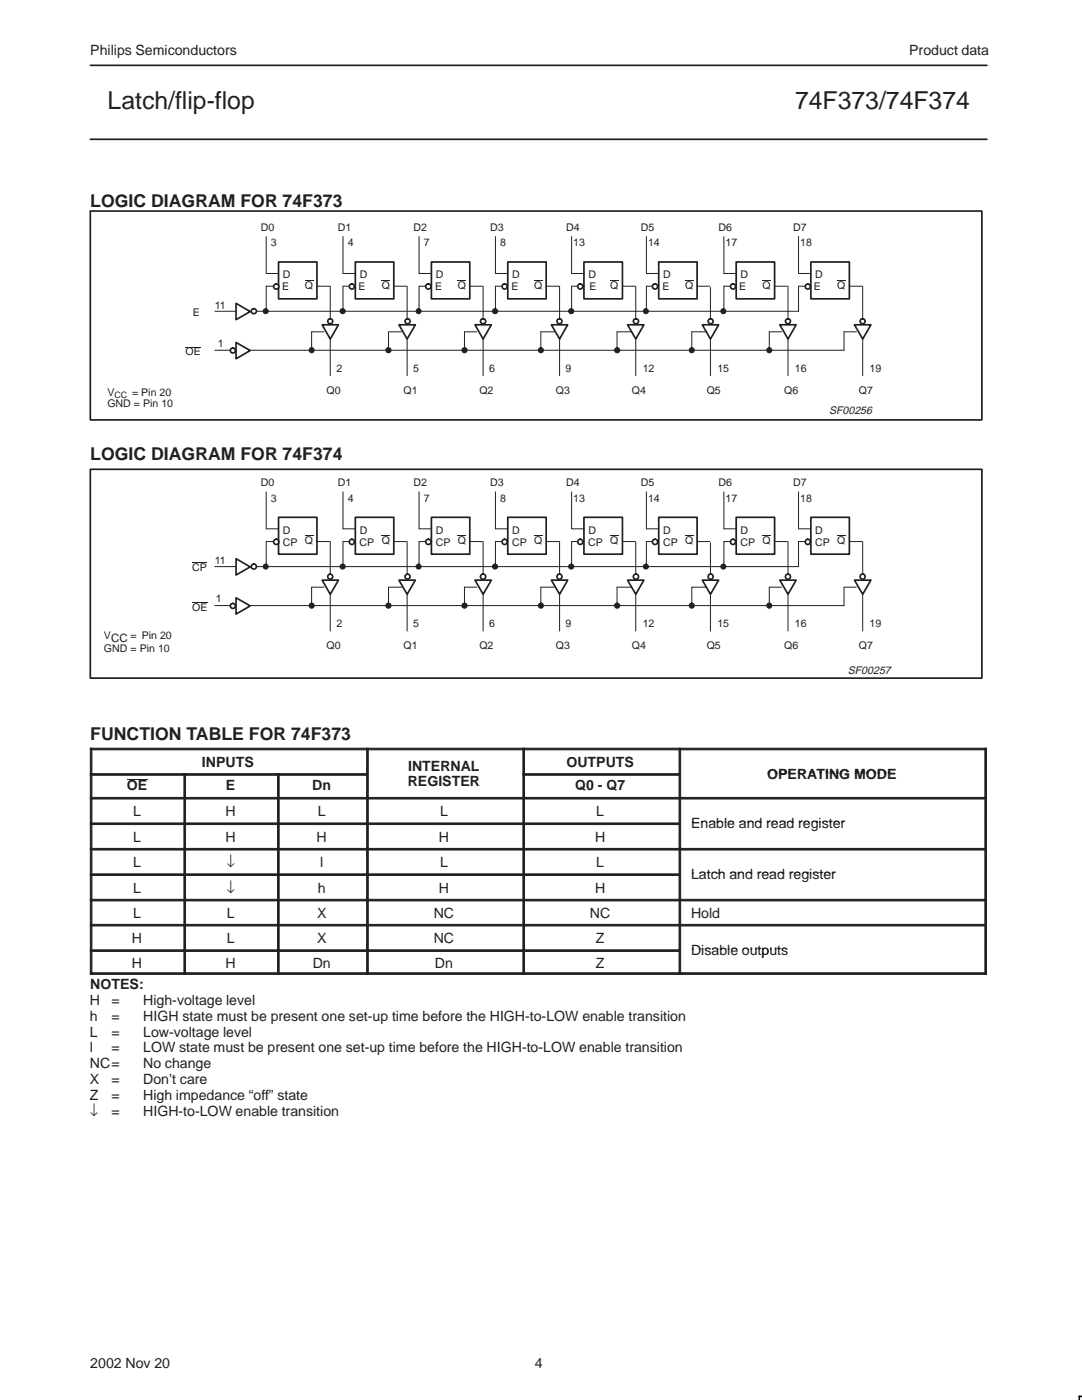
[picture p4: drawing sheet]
<svg xmlns="http://www.w3.org/2000/svg" width="216mm" height="279mm" viewBox="0 0 216 279" stroke-linecap="round" stroke-linejoin="round" font-family="sans-serif">
<path d="M18 13h178.9M18 27.8h178.9M18 42.1h177.9v41.7h-177.9z" fill="none" stroke="#231f20" stroke-width=".34"/>
<path d="M42.9 69.9h125.5M42.9 62.1h116.4" fill="none" stroke="#231f20" stroke-width=".2"/>
<path d="M47.1 68.3l2.8 1.7-2.8 1.6z" fill="#fff"/>
<path d="M47.1 68.3l2.8 1.7-2.8 1.6z" fill="none" stroke="#231f20" stroke-width=".34"/>
<circle cx="46.5" cy="70" r=".5" fill="#fff"/>
<g fill="none" stroke="#231f20" stroke-width=".34">
<path d="M55.6 52.3h7.6v7.3h-7.6z"/>
<circle cx="46.5" cy="70" r=".5"/>
</g>
<path d="M53.1 47.2v7.4h2.5" fill="none" stroke="#231f20" stroke-width=".2"/>
<path d="M47.1 60.5l2.8 1.7-2.8 1.6z" fill="#fff"/>
<path d="M47.1 60.5l2.8 1.7-2.8 1.6z" fill="none" stroke="#231f20" stroke-width=".34"/>
<path d="M60.8 55.9l1.7 .1z" fill-rule="evenodd" fill="#231f20"/>
<path d="M55.6 57.1h-2.5v5M63.3 57.1h2.5M65.9 57.1v17.9" fill="none" stroke="#231f20" stroke-width=".2"/>
<circle cx="53" cy="62.1" r=".5" fill="#231f20" stroke="#231f20" stroke-width=".2"/>
<path d="M64.3 64.8h3.2l-1.6 2.9z" fill="#fff"/>
<path d="M70.9 52.3h7.7v7.3h-7.7zM64.3 64.8h3.2l-1.6 2.9z" fill="none" stroke="#231f20" stroke-width=".34"/>
<path d="M68.4 47.2v7.4h2.5M70.9 57.1h-2.5v5M78.7 57.1h2.4M81.2 57.1v17.9M64.6 66.2h-2.4v3.7" fill="none" stroke="#231f20" stroke-width=".2"/>
<g fill="#231f20" stroke="#231f20" stroke-width=".2">
<circle cx="62.2" cy="69.9" r=".51"/>
<circle cx="68.4" cy="62.1" r=".51"/>
</g>
<path d="M79.6 64.8h3.3l-1.7 2.9z" fill="#fff"/>
<path d="M79.6 64.8h3.3l-1.7 2.9z" fill="none" stroke="#231f20" stroke-width=".34"/>
<path d="M77.5 66.2v3.7M77.6 66.2h2.5" fill="none" stroke="#231f20" stroke-width=".2"/>
<circle cx="77.5" cy="69.9" r=".52" fill="#231f20" stroke="#231f20" stroke-width=".2"/>
<path d="M76.2 55.9l1.6 .1z" fill-rule="evenodd" fill="#231f20"/>
<path d="M83.6 47.2v7.4h2.5M86.1 57.1h-2.5v5M93.8 57.1h2.5M96.4 57.1v17.9" fill="none" stroke="#231f20" stroke-width=".2"/>
<path d="M86.1 52.3h7.6v7.3h-7.6z" fill="none" stroke="#231f20" stroke-width=".34"/>
<circle cx="83.5" cy="62.1" r=".5" fill="#231f20" stroke="#231f20" stroke-width=".2"/>
<path d="M94.8 64.8h3.2l-1.6 2.9z" fill="#fff"/>
<path d="M94.8 64.8h3.2l-1.6 2.9z" fill="none" stroke="#231f20" stroke-width=".34"/>
<path d="M95.1 66.2h-2.4v3.7" fill="none" stroke="#231f20" stroke-width=".2"/>
<circle cx="92.7" cy="69.9" r=".52" fill="#231f20" stroke="#231f20" stroke-width=".2"/>
<path d="M91.3 55.9l1.7 .1z" fill-rule="evenodd" fill="#231f20"/>
<path d="M98.9 47.2v7.4h2.4M101.3 57.1h-2.4v5M109.1 57.1h2.4M111.7 57.1v17.9" fill="none" stroke="#231f20" stroke-width=".2"/>
<path d="M101.3 52.3h7.7v7.3h-7.7z" fill="none" stroke="#231f20" stroke-width=".34"/>
<circle cx="98.8" cy="62.1" r=".51" fill="#231f20" stroke="#231f20" stroke-width=".2"/>
<path d="M110 64.8h3.3l-1.6 2.9z" fill="#fff"/>
<path d="M110 64.8h3.3l-1.6 2.9z" fill="none" stroke="#231f20" stroke-width=".34"/>
<path d="M110.6 66.2h-2.7v3.7" fill="none" stroke="#231f20" stroke-width=".2"/>
<circle cx="107.9" cy="69.9" r=".51" fill="#231f20" stroke="#231f20" stroke-width=".2"/>
<path d="M106.6 55.9l1.6 .1z" fill-rule="evenodd" fill="#231f20"/>
<path d="M114.1 47.2v7.4h2.4M116.5 57.1h-2.4v5M124.3 57.1h2.4M126.9 57.1v17.9" fill="none" stroke="#231f20" stroke-width=".2"/>
<path d="M116.5 52.3h7.7v7.3h-7.7z" fill="none" stroke="#231f20" stroke-width=".34"/>
<circle cx="114" cy="62.1" r=".51" fill="#231f20" stroke="#231f20" stroke-width=".2"/>
<path d="M125.2 64.8h3.3l-1.6 2.9z" fill="#fff"/>
<path d="M125.2 64.8h3.3l-1.6 2.9z" fill="none" stroke="#231f20" stroke-width=".34"/>
<path d="M126.1 66.2h-3v3.7" fill="none" stroke="#231f20" stroke-width=".2"/>
<circle cx="123.1" cy="69.9" r=".52" fill="#231f20" stroke="#231f20" stroke-width=".2"/>
<path d="M121.8 55.9l1.6 .1z" fill-rule="evenodd" fill="#231f20"/>
<path d="M129 47.2v7.4h2.4M131.4 57.1h-2.4v5M139.2 57.1h2.4M141.8 57.4v17.6" fill="none" stroke="#231f20" stroke-width=".2"/>
<path d="M131.4 52.3h7.7v7.3h-7.7z" fill="none" stroke="#231f20" stroke-width=".34"/>
<circle cx="128.9" cy="62.1" r=".5" fill="#231f20" stroke="#231f20" stroke-width=".2"/>
<path d="M140.1 64.8h3.3l-1.6 2.9z" fill="#fff"/>
<path d="M140.1 64.8h3.3l-1.6 2.9z" fill="none" stroke="#231f20" stroke-width=".34"/>
<path d="M141 66.2h-3v3.7" fill="none" stroke="#231f20" stroke-width=".2"/>
<circle cx="138" cy="69.9" r=".51" fill="#231f20" stroke="#231f20" stroke-width=".2"/>
<path d="M136.7 55.9l1.6 .1z" fill-rule="evenodd" fill="#231f20"/>
<path d="M144.4 47.2v7.4h2.5M146.9 57.1h-2.5v5M154.6 57.1h2.5M157.2 57.1v17.9" fill="none" stroke="#231f20" stroke-width=".2"/>
<path d="M146.9 52.3h7.7v7.3h-7.7z" fill="none" stroke="#231f20" stroke-width=".34"/>
<circle cx="144.3" cy="62.1" r=".5" fill="#231f20" stroke="#231f20" stroke-width=".2"/>
<path d="M155.6 64.8h3.3l-1.7 2.9z" fill="#fff"/>
<path d="M155.6 64.8h3.3l-1.7 2.9z" fill="none" stroke="#231f20" stroke-width=".34"/>
<path d="M156 66.2h-2.5v3.7" fill="none" stroke="#231f20" stroke-width=".2"/>
<circle cx="153.5" cy="69.9" r=".51" fill="#231f20" stroke="#231f20" stroke-width=".2"/>
<path d="M152.2 55.9l1.6 .1z" fill-rule="evenodd" fill="#231f20"/>
<path d="M159.3 47.2v7.4h2.5M161.8 57.1h-2.5v5M169.6 57.1h2.4M172.1 57.1v17.9" fill="none" stroke="#231f20" stroke-width=".2"/>
<path d="M161.8 52.3h7.7v7.3h-7.7z" fill="none" stroke="#231f20" stroke-width=".34"/>
<path d="M170.5 64.8h3.3l-1.7 2.9z" fill="#fff"/>
<path d="M170.5 64.8h3.3l-1.7 2.9z" fill="none" stroke="#231f20" stroke-width=".34"/>
<path d="M170.9 66.2h-2.5v3.7" fill="none" stroke="#231f20" stroke-width=".2"/>
<path d="M167.1 55.9l1.6 .1z" fill-rule="evenodd" fill="#231f20"/>
<circle cx="81.3" cy="64.1" r=".5" fill="#fff"/>
<circle cx="81.3" cy="64.1" r=".5" fill="none" stroke="#231f20" stroke-width=".34"/>
<circle cx="50.7" cy="62.1" r=".51" fill="#fff"/>
<circle cx="50.7" cy="62.1" r=".51" fill="none" stroke="#231f20" stroke-width=".34"/>
<circle cx="65.9" cy="64.1" r=".5" fill="#fff"/>
<circle cx="65.9" cy="64.1" r=".5" fill="none" stroke="#231f20" stroke-width=".34"/>
<circle cx="111.6" cy="64.1" r=".5" fill="#fff"/>
<circle cx="111.6" cy="64.1" r=".5" fill="none" stroke="#231f20" stroke-width=".34"/>
<circle cx="96.4" cy="64.1" r=".51" fill="#fff"/>
<circle cx="96.4" cy="64.1" r=".51" fill="none" stroke="#231f20" stroke-width=".34"/>
<circle cx="141.8" cy="64.1" r=".5" fill="#fff"/>
<circle cx="141.8" cy="64.1" r=".5" fill="none" stroke="#231f20" stroke-width=".34"/>
<circle cx="126.9" cy="64.1" r=".51" fill="#fff"/>
<circle cx="126.9" cy="64.1" r=".51" fill="none" stroke="#231f20" stroke-width=".34"/>
<circle cx="172.1" cy="64.1" r=".5" fill="#fff"/>
<circle cx="172.1" cy="64.1" r=".5" fill="none" stroke="#231f20" stroke-width=".34"/>
<circle cx="157.2" cy="64.1" r=".5" fill="#fff"/>
<circle cx="157.2" cy="64.1" r=".5" fill="none" stroke="#231f20" stroke-width=".34"/>
<circle cx="55.1" cy="57.2" r=".51" fill="#fff"/>
<circle cx="55.1" cy="57.2" r=".51" fill="none" stroke="#231f20" stroke-width=".34"/>
<circle cx="70.2" cy="57.2" r=".51" fill="#fff"/>
<circle cx="70.2" cy="57.2" r=".51" fill="none" stroke="#231f20" stroke-width=".34"/>
<circle cx="85.5" cy="57.2" r=".52" fill="#fff"/>
<circle cx="85.5" cy="57.2" r=".52" fill="none" stroke="#231f20" stroke-width=".34"/>
<circle cx="100.7" cy="57.2" r=".51" fill="#fff"/>
<circle cx="100.7" cy="57.2" r=".51" fill="none" stroke="#231f20" stroke-width=".34"/>
<circle cx="115.8" cy="57.2" r=".51" fill="#fff"/>
<circle cx="115.8" cy="57.2" r=".51" fill="none" stroke="#231f20" stroke-width=".34"/>
<circle cx="130.7" cy="57.2" r=".52" fill="#fff"/>
<circle cx="130.7" cy="57.2" r=".52" fill="none" stroke="#231f20" stroke-width=".34"/>
<circle cx="146.3" cy="57.2" r=".51" fill="#fff"/>
<circle cx="146.3" cy="57.2" r=".51" fill="none" stroke="#231f20" stroke-width=".34"/>
<circle cx="161.2" cy="57.2" r=".5" fill="#fff"/>
<g fill="none" stroke="#231f20" stroke-width=".34">
<path d="M18 93.7h177.9v41.6h-177.9z"/>
<circle cx="161.2" cy="57.2" r=".5"/>
</g>
<path d="M37 69.3h3.1M42.9 113.1h116.4M42.9 120.9h125.5" fill="none" stroke="#231f20" stroke-width=".2"/>
<path d="M47.1 119.3l2.8 1.6-2.8 1.7z" fill="#fff"/>
<path d="M47.1 119.3l2.8 1.6-2.8 1.7z" fill="none" stroke="#231f20" stroke-width=".34"/>
<circle cx="46.5" cy="120.9" r=".5" fill="#fff"/>
<g fill="none" stroke="#231f20" stroke-width=".34">
<path d="M55.6 103.2h7.6v7.4h-7.6z"/>
<circle cx="46.5" cy="120.9" r=".5"/>
</g>
<path d="M53.1 98.2v7.3h2.5" fill="none" stroke="#231f20" stroke-width=".2"/>
<path d="M47.1 111.5l2.8 1.6-2.8 1.7z" fill="#fff"/>
<path d="M47.1 111.5l2.8 1.6-2.8 1.7z" fill="none" stroke="#231f20" stroke-width=".34"/>
<path d="M60.8 106.9h1.7z" fill-rule="evenodd" fill="#231f20"/>
<path d="M55.6 108.1h-2.5v5M63.3 108.1h2.5M65.9 108.1v17.8" fill="none" stroke="#231f20" stroke-width=".2"/>
<circle cx="53" cy="113.1" r=".5" fill="#231f20" stroke="#231f20" stroke-width=".2"/>
<path d="M64.3 115.8h3.2l-1.6 2.8z" fill="#fff"/>
<path d="M64.3 115.8h3.2l-1.6 2.8zM70.9 103.2h7.7v7.4h-7.7z" fill="none" stroke="#231f20" stroke-width=".34"/>
<path d="M68.4 98.2v7.3h2.5M64.6 117.2h-2.4v3.7M70.9 108.1h-2.5v5M78.7 108.1h2.4M81.2 108.1v17.8" fill="none" stroke="#231f20" stroke-width=".2"/>
<g fill="#231f20" stroke="#231f20" stroke-width=".2">
<circle cx="62.2" cy="120.9" r=".51"/>
<circle cx="68.4" cy="113.1" r=".51"/>
</g>
<path d="M79.6 115.8h3.3l-1.7 2.8z" fill="#fff"/>
<path d="M79.6 115.8h3.3l-1.7 2.8z" fill="none" stroke="#231f20" stroke-width=".34"/>
<path d="M77.5 117.2v3.7M77.6 117.2h2.5" fill="none" stroke="#231f20" stroke-width=".2"/>
<circle cx="77.5" cy="120.9" r=".52" fill="#231f20" stroke="#231f20" stroke-width=".2"/>
<path d="M76.2 106.9h1.6z" fill-rule="evenodd" fill="#231f20"/>
<path d="M83.6 98.2v7.3h2.5M86.1 108.1h-2.5v5M93.8 108.1h2.5M96.4 108.1v17.8" fill="none" stroke="#231f20" stroke-width=".2"/>
<path d="M86.1 103.2h7.6v7.4h-7.6z" fill="none" stroke="#231f20" stroke-width=".34"/>
<circle cx="83.5" cy="113.1" r=".5" fill="#231f20" stroke="#231f20" stroke-width=".2"/>
<path d="M94.8 115.8h3.2l-1.6 2.8z" fill="#fff"/>
<path d="M94.8 115.8h3.2l-1.6 2.8z" fill="none" stroke="#231f20" stroke-width=".34"/>
<path d="M95.1 117.2h-2.4v3.7" fill="none" stroke="#231f20" stroke-width=".2"/>
<circle cx="92.7" cy="120.9" r=".52" fill="#231f20" stroke="#231f20" stroke-width=".2"/>
<path d="M91.3 106.9h1.7z" fill-rule="evenodd" fill="#231f20"/>
<path d="M98.9 98.2v7.3h2.4M101.3 108.1h-2.4v5M109.1 108.1h2.4M111.7 108.1v17.8" fill="none" stroke="#231f20" stroke-width=".2"/>
<path d="M101.3 103.2h7.7v7.4h-7.7z" fill="none" stroke="#231f20" stroke-width=".34"/>
<circle cx="98.8" cy="113.1" r=".51" fill="#231f20" stroke="#231f20" stroke-width=".2"/>
<path d="M110 115.8h3.3l-1.6 2.8z" fill="#fff"/>
<path d="M110 115.8h3.3l-1.6 2.8z" fill="none" stroke="#231f20" stroke-width=".34"/>
<path d="M110.6 117.2h-2.7v3.7" fill="none" stroke="#231f20" stroke-width=".2"/>
<circle cx="107.9" cy="120.8" r=".51" fill="#231f20" stroke="#231f20" stroke-width=".2"/>
<path d="M106.6 106.9h1.6z" fill-rule="evenodd" fill="#231f20"/>
<path d="M114.1 98.2v7.3h2.4M116.5 108.1h-2.4v5M124.3 108.1h2.4M126.9 108.1v17.8" fill="none" stroke="#231f20" stroke-width=".2"/>
<path d="M116.5 103.2h7.7v7.4h-7.7z" fill="none" stroke="#231f20" stroke-width=".34"/>
<circle cx="114" cy="113.1" r=".51" fill="#231f20" stroke="#231f20" stroke-width=".2"/>
<path d="M125.2 115.8h3.3l-1.6 2.8z" fill="#fff"/>
<path d="M125.2 115.8h3.3l-1.6 2.8z" fill="none" stroke="#231f20" stroke-width=".34"/>
<path d="M126.1 117.2h-3v3.7" fill="none" stroke="#231f20" stroke-width=".2"/>
<circle cx="123.1" cy="120.9" r=".52" fill="#231f20" stroke="#231f20" stroke-width=".2"/>
<path d="M121.8 106.9h1.6z" fill-rule="evenodd" fill="#231f20"/>
<path d="M129 98.2v7.3h2.4M131.4 108.1h-2.4v5M139.2 108.1h2.4M141.8 108.3v17.6" fill="none" stroke="#231f20" stroke-width=".2"/>
<path d="M131.4 103.2h7.7v7.4h-7.7z" fill="none" stroke="#231f20" stroke-width=".34"/>
<circle cx="128.9" cy="113.1" r=".5" fill="#231f20" stroke="#231f20" stroke-width=".2"/>
<path d="M140.1 115.8h3.3l-1.6 2.8z" fill="#fff"/>
<path d="M140.1 115.8h3.3l-1.6 2.8z" fill="none" stroke="#231f20" stroke-width=".34"/>
<path d="M141 117.2h-3v3.7" fill="none" stroke="#231f20" stroke-width=".2"/>
<circle cx="138" cy="120.9" r=".51" fill="#231f20" stroke="#231f20" stroke-width=".2"/>
<path d="M136.7 106.9h1.6z" fill-rule="evenodd" fill="#231f20"/>
<path d="M144.4 98.2v7.3h2.5M146.9 108.1h-2.5v5M154.6 108.1h2.5M157.2 108.1v17.8" fill="none" stroke="#231f20" stroke-width=".2"/>
<path d="M146.9 103.2h7.7v7.4h-7.7z" fill="none" stroke="#231f20" stroke-width=".34"/>
<circle cx="144.3" cy="113.1" r=".5" fill="#231f20" stroke="#231f20" stroke-width=".2"/>
<path d="M155.6 115.8h3.3l-1.7 2.8z" fill="#fff"/>
<path d="M155.6 115.8h3.3l-1.7 2.8z" fill="none" stroke="#231f20" stroke-width=".34"/>
<path d="M156 117.2h-2.5v3.7" fill="none" stroke="#231f20" stroke-width=".2"/>
<circle cx="153.5" cy="120.8" r=".51" fill="#231f20" stroke="#231f20" stroke-width=".2"/>
<path d="M152.2 106.9h1.6z" fill-rule="evenodd" fill="#231f20"/>
<path d="M159.3 98.2v7.3h2.5M161.8 108.1h-2.5v5M169.6 108.1h2.4M172.1 108.1v17.8" fill="none" stroke="#231f20" stroke-width=".2"/>
<path d="M161.8 103.2h7.7v7.4h-7.7z" fill="none" stroke="#231f20" stroke-width=".34"/>
<path d="M170.5 115.8h3.3l-1.7 2.8z" fill="#fff"/>
<path d="M170.5 115.8h3.3l-1.7 2.8z" fill="none" stroke="#231f20" stroke-width=".34"/>
<path d="M170.9 117.2h-2.5v3.7" fill="none" stroke="#231f20" stroke-width=".2"/>
<path d="M167.1 106.9h1.6z" fill-rule="evenodd" fill="#231f20"/>
<path d="M38.4 120.3h3" fill="none" stroke="#231f20" stroke-width=".2"/>
<circle cx="81.3" cy="115.1" r=".5" fill="#fff"/>
<circle cx="81.3" cy="115.1" r=".5" fill="none" stroke="#231f20" stroke-width=".34"/>
<circle cx="50.7" cy="113.1" r=".51" fill="#fff"/>
<circle cx="50.7" cy="113.1" r=".51" fill="none" stroke="#231f20" stroke-width=".34"/>
<circle cx="65.9" cy="115.1" r=".5" fill="#fff"/>
<circle cx="65.9" cy="115.1" r=".5" fill="none" stroke="#231f20" stroke-width=".34"/>
<circle cx="111.6" cy="115.1" r=".51" fill="#fff"/>
<circle cx="111.6" cy="115.1" r=".51" fill="none" stroke="#231f20" stroke-width=".34"/>
<circle cx="96.4" cy="115.1" r=".52" fill="#fff"/>
<circle cx="96.4" cy="115.1" r=".52" fill="none" stroke="#231f20" stroke-width=".34"/>
<circle cx="141.8" cy="115.1" r=".51" fill="#fff"/>
<circle cx="141.8" cy="115.1" r=".51" fill="none" stroke="#231f20" stroke-width=".34"/>
<circle cx="126.9" cy="115.1" r=".52" fill="#fff"/>
<circle cx="126.9" cy="115.1" r=".52" fill="none" stroke="#231f20" stroke-width=".34"/>
<circle cx="172.1" cy="115.1" r=".51" fill="#fff"/>
<circle cx="172.1" cy="115.1" r=".51" fill="none" stroke="#231f20" stroke-width=".34"/>
<circle cx="157.2" cy="115.1" r=".51" fill="#fff"/>
<circle cx="157.2" cy="115.1" r=".51" fill="none" stroke="#231f20" stroke-width=".34"/>
<circle cx="55.1" cy="108.1" r=".52" fill="#fff"/>
<circle cx="55.1" cy="108.1" r=".52" fill="none" stroke="#231f20" stroke-width=".34"/>
<circle cx="70.2" cy="108.1" r=".51" fill="#fff"/>
<circle cx="70.2" cy="108.1" r=".51" fill="none" stroke="#231f20" stroke-width=".34"/>
<circle cx="85.5" cy="108.1" r=".52" fill="#fff"/>
<circle cx="85.5" cy="108.1" r=".52" fill="none" stroke="#231f20" stroke-width=".34"/>
<circle cx="100.7" cy="108.1" r=".51" fill="#fff"/>
<circle cx="100.7" cy="108.1" r=".51" fill="none" stroke="#231f20" stroke-width=".34"/>
<circle cx="115.8" cy="108.1" r=".51" fill="#fff"/>
<circle cx="115.8" cy="108.1" r=".51" fill="none" stroke="#231f20" stroke-width=".34"/>
<circle cx="130.7" cy="108.1" r=".52" fill="#fff"/>
<circle cx="130.7" cy="108.1" r=".52" fill="none" stroke="#231f20" stroke-width=".34"/>
<circle cx="146.3" cy="108.1" r=".51" fill="#fff"/>
<circle cx="146.3" cy="108.1" r=".51" fill="none" stroke="#231f20" stroke-width=".34"/>
<circle cx="161.2" cy="108.1" r=".51" fill="#fff"/>
<circle cx="161.2" cy="108.1" r=".51" fill="none" stroke="#231f20" stroke-width=".34"/>
<path d="M38.4 112.2h2.9M25.3 155.5h4.1" fill="none" stroke="#231f20" stroke-width=".2"/>
<g fill="#231f20" stroke="#231f20" stroke-width=".2">
<path d="M18 149.3h.3v5.1h-.3z" fill-rule="evenodd"/>
<path d="M18 149.3h55.1v.3h-55.1z" fill-rule="evenodd"/>
<path d="M73.2 149.3h.3v5.1h-.3z" fill-rule="evenodd"/>
<path d="M73.2 149.3h31.1v.3h-31.1z" fill-rule="evenodd"/>
<path d="M104.3 149.3h.4v5.1h-.4z" fill-rule="evenodd"/>
<path d="M104.3 149.3h31.2v.3h-31.2z" fill-rule="evenodd"/>
<path d="M135.5 149.3h.3v5.1h-.3z" fill-rule="evenodd"/>
<path d="M196.5 149.3h.3v5.1h-.3z" fill-rule="evenodd"/>
<path d="M135.5 149.3h61.3v.3h-61.3z" fill-rule="evenodd"/>
<path d="M18 154.4h.3v4.7h-.3z" fill-rule="evenodd"/>
<path d="M18 154.4h18.7v.3h-18.7z" fill-rule="evenodd"/>
<path d="M36.7 154.4h.3v4.7h-.3z" fill-rule="evenodd"/>
<path d="M36.7 154.4h18.7v.3h-18.7z" fill-rule="evenodd"/>
<path d="M55.4 154.4h.3v4.7h-.3z" fill-rule="evenodd"/>
<path d="M55.4 154.4h17.7v.3h-17.7z" fill-rule="evenodd"/>
<path d="M73.2 154.4h.3v4.7h-.3z" fill-rule="evenodd"/>
<path d="M104.3 154.4h.4v4.7h-.4z" fill-rule="evenodd"/>
<path d="M104.3 154.4h31.2v.3h-31.2z" fill-rule="evenodd"/>
<path d="M135.5 154.4h.3v4.7h-.3z" fill-rule="evenodd"/>
<path d="M196.5 154.4h.3v4.7h-.3z" fill-rule="evenodd"/>
<path d="M18 159.1h.3v5.1h-.3z" fill-rule="evenodd"/>
<path d="M18 159.1h18.7v.4h-18.7z" fill-rule="evenodd"/>
<path d="M36.7 159.1h.3v5.1h-.3z" fill-rule="evenodd"/>
<path d="M36.7 159.1h18.7v.4h-18.7z" fill-rule="evenodd"/>
<path d="M55.4 159.1h.3v5.1h-.3z" fill-rule="evenodd"/>
<path d="M55.4 159.1h17.7v.4h-17.7z" fill-rule="evenodd"/>
<path d="M73.2 159.1h.3v5.1h-.3z" fill-rule="evenodd"/>
<path d="M73.2 159.1h31.1v.4h-31.1z" fill-rule="evenodd"/>
<path d="M104.3 159.1h.4v5.1h-.4z" fill-rule="evenodd"/>
<path d="M104.3 159.1h31.2v.4h-31.2z" fill-rule="evenodd"/>
<path d="M135.5 159.1h.3v5.1h-.3z" fill-rule="evenodd"/>
<path d="M196.5 159.1h.3v5.1h-.3z" fill-rule="evenodd"/>
<path d="M135.5 159.1h61.3v.4h-61.3z" fill-rule="evenodd"/>
<path d="M18 164.2h.3v5.1h-.3z" fill-rule="evenodd"/>
<path d="M18 164.2h18.7v.4h-18.7z" fill-rule="evenodd"/>
<path d="M36.7 164.2h.3v5.1h-.3z" fill-rule="evenodd"/>
<path d="M36.7 164.2h18.7v.4h-18.7z" fill-rule="evenodd"/>
<path d="M55.4 164.2h.3v5.1h-.3z" fill-rule="evenodd"/>
<path d="M55.4 164.2h17.7v.4h-17.7z" fill-rule="evenodd"/>
<path d="M73.2 164.2h.3v5.1h-.3z" fill-rule="evenodd"/>
<path d="M73.2 164.2h31.1v.4h-31.1z" fill-rule="evenodd"/>
<path d="M104.3 164.2h.4v5.1h-.4z" fill-rule="evenodd"/>
<path d="M104.3 164.2h31.2v.4h-31.2z" fill-rule="evenodd"/>
<path d="M135.5 164.2h.3v5.1h-.3z" fill-rule="evenodd"/>
<path d="M196.5 164.2h.3v5.1h-.3z" fill-rule="evenodd"/>
<path d="M18 169.3h.3v5.1h-.3z" fill-rule="evenodd"/>
<path d="M18 169.3h18.7v.3h-18.7z" fill-rule="evenodd"/>
<path d="M36.7 169.3h.3v5.1h-.3z" fill-rule="evenodd"/>
<path d="M36.7 169.3h18.7v.3h-18.7z" fill-rule="evenodd"/>
<path d="M55.4 169.3h.3v5.1h-.3z" fill-rule="evenodd"/>
<path d="M55.4 169.3h17.7v.3h-17.7z" fill-rule="evenodd"/>
<path d="M73.2 169.3h.3v5.1h-.3z" fill-rule="evenodd"/>
<path d="M73.2 169.3h31.1v.3h-31.1z" fill-rule="evenodd"/>
<path d="M104.3 169.3h.4v5.1h-.4z" fill-rule="evenodd"/>
<path d="M104.3 169.3h31.2v.3h-31.2z" fill-rule="evenodd"/>
<path d="M135.5 169.3h.3v5.1h-.3z" fill-rule="evenodd"/>
<path d="M196.5 169.3h.3v5.1h-.3z" fill-rule="evenodd"/>
<path d="M135.5 169.3h61.3v.3h-61.3z" fill-rule="evenodd"/>
<path d="M18 174.4h.3v5.1h-.3z" fill-rule="evenodd"/>
<path d="M18 174.4h18.7v.3h-18.7z" fill-rule="evenodd"/>
<path d="M36.7 174.4h.3v5.1h-.3z" fill-rule="evenodd"/>
<path d="M36.7 174.4h18.7v.3h-18.7z" fill-rule="evenodd"/>
<path d="M55.4 174.4h.3v5.1h-.3z" fill-rule="evenodd"/>
<path d="M55.4 174.4h17.7v.3h-17.7z" fill-rule="evenodd"/>
<path d="M73.2 174.4h.3v5.1h-.3z" fill-rule="evenodd"/>
<path d="M73.2 174.4h31.1v.3h-31.1z" fill-rule="evenodd"/>
<path d="M104.3 174.4h.4v5.1h-.4z" fill-rule="evenodd"/>
<path d="M104.3 174.4h31.2v.3h-31.2z" fill-rule="evenodd"/>
<path d="M135.5 174.4h.3v5.1h-.3z" fill-rule="evenodd"/>
<path d="M196.5 174.4h.3v5.1h-.3z" fill-rule="evenodd"/>
<path d="M18 179.5h.3v5h-.3z" fill-rule="evenodd"/>
<path d="M18 179.5h18.7v.3h-18.7z" fill-rule="evenodd"/>
<path d="M36.7 179.5h.3v5h-.3z" fill-rule="evenodd"/>
<path d="M36.7 179.5h18.7v.3h-18.7z" fill-rule="evenodd"/>
<path d="M55.4 179.5h.3v5h-.3z" fill-rule="evenodd"/>
<path d="M55.4 179.5h17.7v.3h-17.7z" fill-rule="evenodd"/>
<path d="M73.2 179.5h.3v5h-.3z" fill-rule="evenodd"/>
<path d="M73.2 179.5h31.1v.3h-31.1z" fill-rule="evenodd"/>
<path d="M104.3 179.5h.4v5h-.4z" fill-rule="evenodd"/>
<path d="M104.3 179.5h31.2v.3h-31.2z" fill-rule="evenodd"/>
<path d="M135.5 179.5h.3v5h-.3z" fill-rule="evenodd"/>
<path d="M196.5 179.5h.3v5h-.3z" fill-rule="evenodd"/>
<path d="M135.5 179.5h61.3v.3h-61.3z" fill-rule="evenodd"/>
<path d="M18 184.5h.3v5h-.3z" fill-rule="evenodd"/>
<path d="M18 184.5h18.7v.3h-18.7z" fill-rule="evenodd"/>
<path d="M36.7 184.5h.3v5h-.3z" fill-rule="evenodd"/>
<path d="M36.7 184.5h18.7v.3h-18.7z" fill-rule="evenodd"/>
<path d="M55.4 184.5h.3v5h-.3z" fill-rule="evenodd"/>
<path d="M55.4 184.5h17.7v.3h-17.7z" fill-rule="evenodd"/>
<path d="M73.2 184.5h.3v5h-.3z" fill-rule="evenodd"/>
<path d="M73.2 184.5h31.1v.3h-31.1z" fill-rule="evenodd"/>
<path d="M104.3 184.5h.4v5h-.4z" fill-rule="evenodd"/>
<path d="M104.3 184.5h31.2v.3h-31.2z" fill-rule="evenodd"/>
<path d="M135.5 184.5h.3v5h-.3z" fill-rule="evenodd"/>
<path d="M196.5 184.5h.3v5h-.3z" fill-rule="evenodd"/>
<path d="M135.5 184.5h61.3v.3h-61.3z" fill-rule="evenodd"/>
<path d="M18 189.6h.3v4.9h-.3z" fill-rule="evenodd"/>
<path d="M18 189.6h18.7v.3h-18.7z" fill-rule="evenodd"/>
<path d="M18 194.1h18.7v.4h-18.7z" fill-rule="evenodd"/>
<path d="M36.7 189.6h.3v4.9h-.3z" fill-rule="evenodd"/>
<path d="M36.7 189.6h18.7v.3h-18.7z" fill-rule="evenodd"/>
<path d="M36.7 194.1h18.7v.4h-18.7z" fill-rule="evenodd"/>
<path d="M55.4 189.6h.3v4.9h-.3z" fill-rule="evenodd"/>
<path d="M55.4 189.6h17.7v.3h-17.7z" fill-rule="evenodd"/>
<path d="M55.4 194.1h17.7v.4h-17.7z" fill-rule="evenodd"/>
<path d="M73.2 189.6h.3v4.9h-.3z" fill-rule="evenodd"/>
<path d="M73.2 189.6h31.1v.3h-31.1z" fill-rule="evenodd"/>
<path d="M73.2 194.1h31.1v.4h-31.1z" fill-rule="evenodd"/>
<path d="M104.3 189.6h.4v4.9h-.4z" fill-rule="evenodd"/>
<path d="M104.3 189.6h31.2v.3h-31.2z" fill-rule="evenodd"/>
<path d="M104.3 194.1h31.2v.4h-31.2z" fill-rule="evenodd"/>
<path d="M135.5 189.6h.3v4.9h-.3z" fill-rule="evenodd"/>
<path d="M196.5 189.6h.3v4.9h-.3z" fill-rule="evenodd"/>
<path d="M135.5 194.1h61.3v.4h-61.3z" fill-rule="evenodd"/>
</g>
<path d="M215.9 278.7h-.5v.7" fill="none" stroke="#000" stroke-width=".32"/>
<g font-size="4.9" fill="#231f20">
<text x="21.5" y="21.8">Latch/flip-flop</text>
<text x="158.7" y="21.8">74F373/74F374</text>
</g>
<g font-size="3.5" fill="#231f20">
<text x="18" y="41.2">LOGIC DIAGRAM FOR 74F373</text>
<text x="18" y="91.9">LOGIC DIAGRAM FOR 74F374</text>
<text x="18" y="147.7">FUNCTION TABLE FOR 74F373</text>
</g>
<g font-size="2.8" fill="#231f20">
<text x="18" y="10.9">Philips Semiconductors</text>
<text x="181.4" y="10.9">Product data</text>
<text x="40.3" y="153.1">INPUTS</text>
<text x="81.4" y="153.8">INTERNAL</text>
<text x="113" y="153.1">OUTPUTS</text>
<text x="153.1" y="155.5">OPERATING MODE</text>
<text x="25.3" y="157.7">OE</text>
<text x="45.1" y="157.7">E</text>
<text x="62.3" y="157.7">Dn</text>
<text x="81.4" y="156.9">REGISTER</text>
<text x="114.7" y="157.7">Q0 - Q7</text>
<text x="26.6" y="162.9">L</text>
<text x="26.6" y="168">L</text>
<text x="45" y="162.9">H</text>
<text x="45" y="168">H</text>
<text x="63.2" y="168">H</text>
<text x="63.4" y="162.9">L</text>
<text x="87.6" y="168">H</text>
<text x="87.8" y="162.9">L</text>
<text x="118.7" y="168">H</text>
<text x="119" y="162.9">L</text>
<text x="137.9" y="165.3">Enable and read register</text>
<text x="26.6" y="173">L</text>
<text x="45.2" y="173">↓</text>
<text x="63.9" y="173">l</text>
<text x="87.8" y="173">L</text>
<text x="119" y="173">L</text>
<text x="26.6" y="178.1">L</text>
<text x="45.2" y="178.1">↓</text>
<text x="63.4" y="178.1">h</text>
<text x="87.6" y="178.1">H</text>
<text x="118.7" y="178.1">H</text>
<text x="137.9" y="175.5">Latch and read register</text>
<text x="26.6" y="183.2">L</text>
<text x="45.2" y="183.2">L</text>
<text x="63.3" y="183.2">X</text>
<text x="86.5" y="183.2">NC</text>
<text x="117.7" y="183.2">NC</text>
<text x="137.9" y="183.2">Hold</text>
<text x="26.3" y="188.2">H</text>
<text x="45.2" y="188.2">L</text>
<text x="63.3" y="188.2">X</text>
<text x="86.5" y="188.2">NC</text>
<text x="118.9" y="188.2">Z</text>
<text x="137.9" y="190.7">Disable outputs</text>
<text x="18" y="197.4">NOTES:</text>
<text x="26.3" y="193.3">H</text>
<text x="45" y="193.3">H</text>
<text x="62.4" y="193.3">Dn</text>
<text x="86.8" y="193.3">Dn</text>
<text x="118.9" y="193.3">Z</text>
<text x="17.9" y="200.6">H</text>
<text x="17.9" y="203.7">h</text>
<text x="22.3" y="200.6">=</text>
<text x="22.3" y="203.7">=</text>
<text x="28.6" y="200.6">High-voltage level</text>
<text x="28.6" y="203.7">HIGH state must be present one set-up time before the HIGH-to-LOW enable transition</text>
<text x="17.9" y="206.9">L</text>
<text x="22.3" y="206.9">=</text>
<text x="28.6" y="206.9">Low-voltage level</text>
<text x="17.9" y="210">l</text>
<text x="17.9" y="213.2">NC=</text>
<text x="22.3" y="210">=</text>
<text x="28.6" y="210">LOW state must be present one set-up time before the HIGH-to-LOW enable transition</text>
<text x="28.6" y="213.2">No change</text>
<text x="17.9" y="216.3">X</text>
<text x="17.9" y="219.5">Z</text>
<text x="22.3" y="216.3">=</text>
<text x="22.3" y="219.5">=</text>
<text x="28.6" y="216.3">Don’t care</text>
<text x="28.6" y="219.5">High impedance “off” state</text>
<text x="17.9" y="222.6">↓</text>
<text x="22.3" y="222.6">=</text>
<text x="28.6" y="222.6">HIGH-to-LOW enable transition</text>
<text x="18" y="273">2002 Nov 20</text>
<text x="106.7" y="273">4</text>
</g>
<text font-size="2.3" fill="#231f20" x="22.2" y="128.1">CC</text>
<g font-size="2.2" fill="#231f20">
<text x="165.4" y="82.7">SF00256</text>
<text x="169.2" y="134.6">SF00257</text>
</g>
<g font-size="2.1" fill="#231f20">
<text x="52" y="46.1">D0</text>
<text x="67.4" y="46.1">D1</text>
<text x="82.5" y="46.1">D2</text>
<text x="97.8" y="46.1">D3</text>
<text x="113" y="46.1">D4</text>
<text x="127.9" y="46.1">D5</text>
<text x="143.4" y="46.1">D6</text>
<text x="158.3" y="46.1">D7</text>
<text x="54.1" y="49.1">3</text>
<text x="69.4" y="49.1">4</text>
<text x="84.6" y="49.1">7</text>
<text x="99.8" y="49.1">8</text>
<text x="114.4" y="49.1">13</text>
<text x="129.3" y="49.1">14</text>
<text x="144.8" y="49.1">17</text>
<text x="159.7" y="49.1">18</text>
<text x="56.3" y="58">E</text>
<text x="56.4" y="55.6">D</text>
<text x="60.8" y="57.6">Q</text>
<text x="71.6" y="58">E</text>
<text x="71.8" y="55.6">D</text>
<text x="76.2" y="57.6">Q</text>
<text x="86.8" y="58">E</text>
<text x="86.9" y="55.6">D</text>
<text x="91.3" y="57.6">Q</text>
<text x="102.1" y="58">E</text>
<text x="102.2" y="55.6">D</text>
<text x="106.6" y="57.6">Q</text>
<text x="117.4" y="55.6">D</text>
<text x="117.6" y="58">E</text>
<text x="121.8" y="57.6">Q</text>
<text x="132.2" y="58">E</text>
<text x="132.3" y="55.6">D</text>
<text x="136.7" y="57.6">Q</text>
<text x="147.5" y="58">E</text>
<text x="147.8" y="55.6">D</text>
<text x="152.2" y="57.6">Q</text>
<text x="162.4" y="58">E</text>
<text x="162.7" y="55.6">D</text>
<text x="167.1" y="57.6">Q</text>
<text x="38.5" y="63">E</text>
<text x="42.9" y="61.7">11</text>
<text x="37" y="70.9">OE</text>
<text x="43.4" y="69.2">1</text>
<text x="67.1" y="74.2">2</text>
<text x="82.4" y="74.2">5</text>
<text x="97.6" y="74.2">6</text>
<text x="112.9" y="74.2">9</text>
<text x="128.2" y="74.2">12</text>
<text x="143.1" y="74.2">15</text>
<text x="158.6" y="74.2">16</text>
<text x="173.5" y="74.2">19</text>
<text x="21.4" y="81.3">GND = Pin 10</text>
<text x="21.4" y="79">V</text>
<text x="26.4" y="79">= Pin 20</text>
<text x="65.2" y="78.6">Q0</text>
<text x="80.5" y="78.6">Q1</text>
<text x="95.7" y="78.6">Q2</text>
<text x="110.9" y="78.6">Q3</text>
<text x="126.1" y="78.6">Q4</text>
<text x="141" y="78.6">Q5</text>
<text x="156.5" y="78.6">Q6</text>
<text x="171.4" y="78.6">Q7</text>
<text x="52" y="97">D0</text>
<text x="54.1" y="100.1">3</text>
<text x="67.4" y="97">D1</text>
<text x="69.4" y="100.1">4</text>
<text x="82.5" y="97">D2</text>
<text x="84.6" y="100.1">7</text>
<text x="97.8" y="97">D3</text>
<text x="99.8" y="100.1">8</text>
<text x="113" y="97">D4</text>
<text x="114.4" y="100.1">13</text>
<text x="127.9" y="97">D5</text>
<text x="129.3" y="100.1">14</text>
<text x="143.4" y="97">D6</text>
<text x="144.8" y="100.1">17</text>
<text x="158.3" y="97">D7</text>
<text x="159.7" y="100.1">18</text>
<text x="56.4" y="106.5">D</text>
<text x="71.8" y="106.5">D</text>
<text x="86.9" y="106.5">D</text>
<text x="102.2" y="106.5">D</text>
<text x="117.4" y="106.5">D</text>
<text x="132.3" y="106.5">D</text>
<text x="147.8" y="106.5">D</text>
<text x="162.7" y="106.5">D</text>
<text x="38.4" y="113.9">CP</text>
<text x="42.9" y="112.6">11</text>
<text x="56.4" y="108.9">CP Q</text>
<text x="71.8" y="108.9">CP Q</text>
<text x="86.9" y="108.9">CP Q</text>
<text x="102.2" y="108.9">CP Q</text>
<text x="117.4" y="108.9">CP Q</text>
<text x="132.3" y="108.9">CP Q</text>
<text x="147.8" y="108.9">CP Q</text>
<text x="162.7" y="108.9">CP Q</text>
<text x="38.4" y="121.9">OE</text>
<text x="43.1" y="120.1">1</text>
<text x="67.1" y="125.2">2</text>
<text x="82.4" y="125.2">5</text>
<text x="97.6" y="125.2">6</text>
<text x="112.9" y="125.2">9</text>
<text x="128.2" y="125.2">12</text>
<text x="143.1" y="125.2">15</text>
<text x="158.6" y="125.2">16</text>
<text x="173.5" y="125.2">19</text>
<text x="20.7" y="127.5">V</text>
<text x="20.7" y="130.2">GND = Pin 10</text>
<text x="26" y="127.5">= Pin 20</text>
<text x="65.2" y="129.6">Q0</text>
<text x="80.5" y="129.6">Q1</text>
<text x="95.7" y="129.6">Q2</text>
<text x="110.9" y="129.6">Q3</text>
<text x="126.1" y="129.6">Q4</text>
<text x="141" y="129.6">Q5</text>
<text x="156.5" y="129.6">Q6</text>
<text x="171.4" y="129.6">Q7</text>
</g>
<text font-size="1.8" fill="#231f20" x="22.8" y="79.4">CC</text>
</svg>
